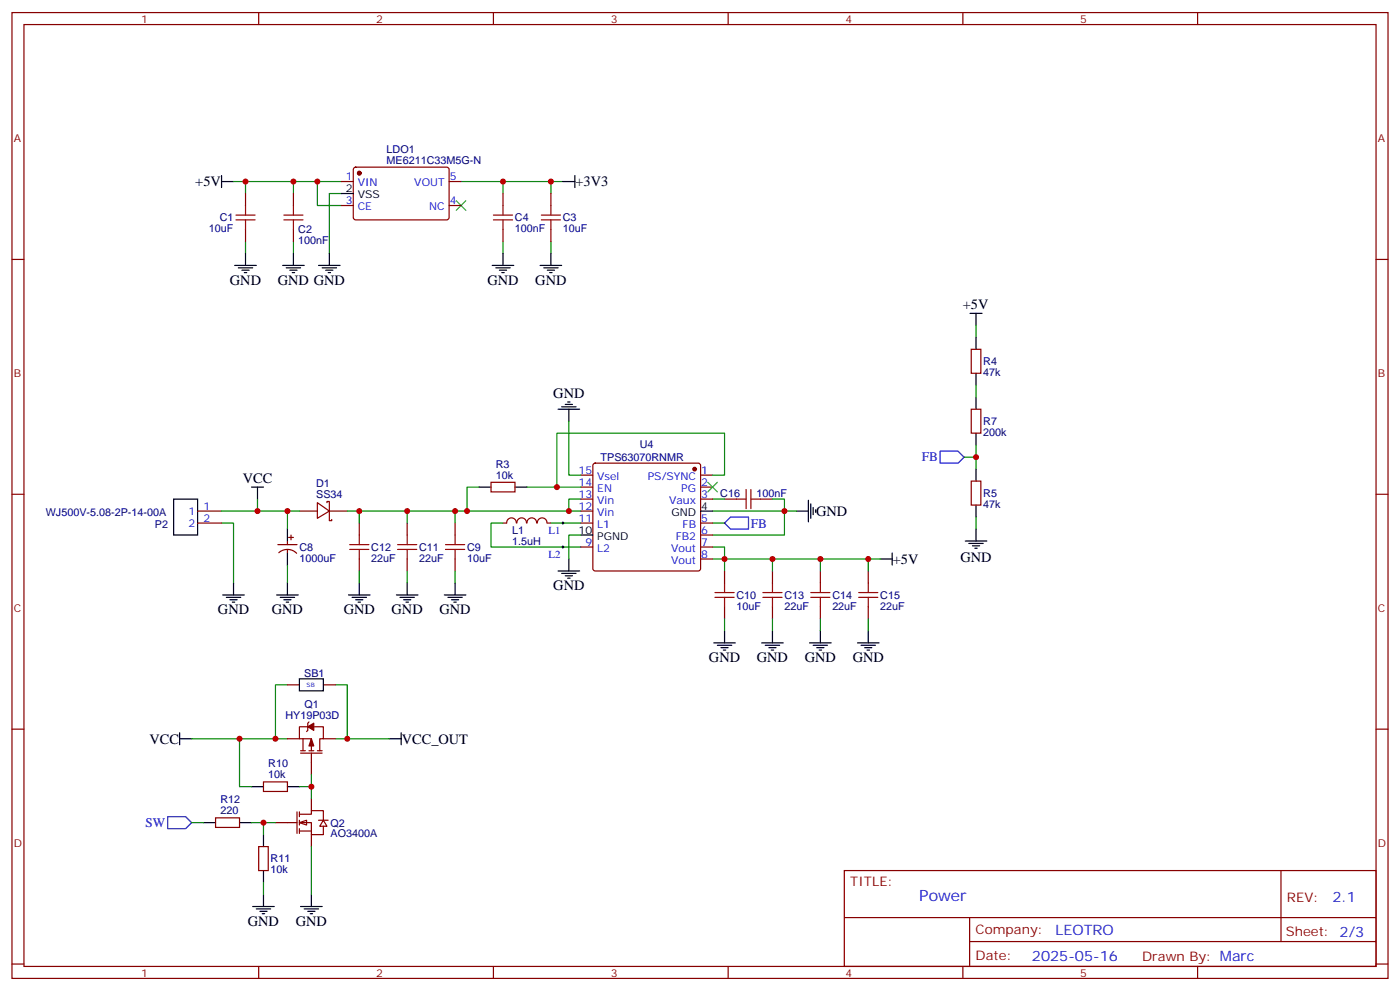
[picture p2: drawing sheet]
<svg xmlns="http://www.w3.org/2000/svg" width="412mm" height="292mm" viewBox="0 0 412 292" stroke-linecap="round" stroke-linejoin="round" font-family="sans-serif">
<g fill="none" stroke="#870000" stroke-width=".35">
<path d="M3.5 3.7h405.4v284.3h-405.4zM7.1 7.2h398.2v277.3h-398.2zM76.2 3.7v3.5M145.3 3.7v3.5M214.5 3.7v3.5M283.6 3.7v3.5M352.8 3.7v3.5M72.3 57v3.5M86.4 57v3.5M100.5 53.4h3.6M104.3 49.4l.5-.2 27.1 .1 .4 .6-.1 14.4-.6 .4h-27.1l-.4-.7v-14.1zM132.3 53.4h3.5"/>
<path d="M148.2 57v3.5M162.3 57v3.5M3.5 76.4h3.6M72.3 67.6v3.5M86.4 67.6v3.5M100.5 60.5h3.6M132.3 60.5h3.5M148.2 67.6v3.5M162.3 67.6v3.5M405.3 76.4h3.6M286.1 102.8h2.8v7.1h-2.8zM171.1 139.9h3.5"/>
<path d="M174.9 136.6l.4-.3h30.4l.5 .3 .2 .5v30.3l-.3 .5-.4 .2h-30.4l-.5-.2-.2-.5v-30.3zM206.4 139.9h3.5M286.1 120.5h2.8v7h-2.8zM3.5 145.5h3.6M58.2 154h7.1M58.2 150.5h7.1M84.7 159.3v1M85 158.2h1.4M85.7 157.5v1.4M88.2 150.5h5.3M93.5 148l3.5 2.5-3.5 2.1zM96.3 148v-.4h.7v2.9"/>
<path d="M97 150.5v2.8h.7v-.4M97 150.5h5.3M105.8 154v3.5M119.9 154v3.5M134.1 154v3.5M144.6 142h7.1v2.8h-7.1zM148.2 154h1M149.3 154a1.41 1.41 0 0 1 1.4-1.5 1.41 1.41 0 0 1 1.4 1.5M152.3 154a1.41 1.41 0 0 1 1.4-1.5 1.41 1.41 0 0 1 1.4 1.5M155.2 154a1.41 1.41 0 0 1 1.5-1.5 1.41 1.41 0 0 1 1.4 1.5M158.3 154a1.41 1.41 0 0 1 1.4-1.5 1.41 1.41 0 0 1 1.4 1.5M161.2 154h1.1"/>
<path d="M171.1 154h3.5M171.1 146.9h3.5M171.1 150.5h3.5M171.1 143.4h3.5M206.4 154h3.5M206.4 146.9h3.5M206.4 143.4h3.5M206.4 157.5h3.5M213.4 146.9h3.6M224 146.9h3.5M286.1 141.6h2.8v7.1h-2.8zM405.3 145.5h3.6"/>
<path d="M81.8 160.3h5.7M82.1 162.7a3.8 3.8 0 0 1 5.3 .2M84.7 161.7v1.1M105.8 164.6v3.5M119.9 164.6v3.5M134.1 164.6v3.5M171.1 161h3.5M206.4 161h3.5M206.4 164.6h3.5M213.4 168.1v3.5M213.4 178.7v3.5M227.5 168.1v3.5"/>
<path d="M227.5 178.7v3.5M241.7 168.1v3.5M241.7 178.7v3.5M255.8 168.1v3.5M255.8 178.7v3.5M3.5 214.7h3.6M84.7 217.5h3.5M89.3 217.5v3.5M90.7 214h-2.5v3.5h3.5v3.5M91 212.5l-.3 .4v2.1l-.4 .4M92.4 214h2.8v3.5h-1v3.5M95.2 217.5h3.6"/>
<path d="M405.3 214.7h3.6M77.6 230.2h7.1v2.8h-7.1zM88.5 221.7h6.4M88.5 221h1.5M91 221h1.4M91.7 221.7v6.4M93.5 221h1.4M248.7 256.3h156.6v28.2h-156.6zM377.3 256.3v20.9M248.7 270.1h156.5M285.6 277.2h119.6M285.6 270.1v14.2"/>
<path d="M3.5 283.8h3.6M76.2 284.5v3.5M145.3 284.5v3.5M214.5 284.5v3.5M283.6 284.5v3.5M352.8 284.5v3.5M405.3 283.8h3.6"/>
</g>
<g fill="none" stroke="#008700" stroke-width=".35">
<path d="M68.8 53.4h31.7M72.3 53.4v3.6M86.4 53.4v3.6M93.5 53.4v7.1h7M100.5 57h-3.5v17.6M135.8 53.4h30M148.2 53.4v3.6M162.3 53.4v3.6M72.3 71.1v3.5M86.4 71.1v3.5M148.2 71.1v3.5M162.3 71.1v3.5"/>
<path d="M287.5 95.8v3.5M287.5 113.4v3.5M167.6 124v15.9h3.5M209.9 139.9h3.5v-12.4h-49.4v15.9M284 134.6h3.5M287.5 131.1v7M65.3 154h3.5v17.6M65.3 150.5h22.9M75.8 146.9v3.6M84.7 150.5v5.3M102.3 150.5h68.8M105.8 150.5v3.5"/>
<path d="M119.9 150.5v3.5M134.1 150.5v3.5M141.1 143.4h-3.5v7.1M148.2 154h-3.6v7h26.5M155.2 143.4h15.9M162.3 154h8.8M171.1 157.5h-3.5v7.1M171.1 146.9h-3.5v3.6M209.9 154h3.5M209.9 150.5h24.7M209.9 146.9h3.5M227.5 146.9h3.6v10.6h-21.2"/>
<path d="M287.5 152.2v3.6M84.7 166.3v5.3M105.8 168.1v3.5M119.9 168.1v3.5M134.1 168.1v3.5M209.9 161h3.5v7.1M209.9 164.6h49.4M227.5 164.6v3.5M241.7 164.6v3.5M255.8 164.6v3.5M213.4 182.2v3.5M227.5 182.2v3.5"/>
<path d="M241.7 182.2v3.5M255.8 182.2v3.5M56.4 217.5h28.3M70.6 217.5v14.1h3.5M98.8 217.5h15.9"/>
</g>
<g fill="none" stroke="#a10000" stroke-width=".35">
<path d="M69.5 64.7h5.6M69.5 63.3h5.6M72.3 60.5v2.8M72.3 64.7v2.9M83.6 64.7h5.7M83.6 63.3h5.7M86.4 60.5v2.8M86.4 64.7v2.9M145.3 64.7h5.7M145.3 63.3h5.7M148.2 60.5v2.8M148.2 64.7v2.9"/>
<path d="M159.5 64.7h5.6M159.5 63.3h5.6M162.3 60.5v2.8M162.3 64.7v2.9M105.8 157.5v2.8M119.9 157.5v2.8M134.1 157.5v2.8M217 146.9h2.8M219.8 144.1v5.7M221.2 144.1v5.7M221.2 146.9h2.8M103 161.7h5.7"/>
<path d="M103 160.3h5.7M105.8 161.7v2.9M117.1 161.7h5.7M117.1 160.3h5.7M119.9 161.7v2.9M131.2 161.7h5.7M131.2 160.3h5.7M134.1 161.7v2.9M210.6 175.9h5.7M210.6 174.4h5.7M213.4 171.6v2.8M213.4 175.9v2.8"/>
<path d="M224.7 175.9h5.7M224.7 174.4h5.7M227.5 171.6v2.8M227.5 175.9v2.8M238.8 175.9h5.7M238.8 174.4h5.7M241.7 171.6v2.8M241.7 175.9v2.8M252.9 175.9h5.7M252.9 174.4h5.7M255.8 171.6v2.8M255.8 175.9v2.8"/>
</g>
<g fill="none" stroke="#000" stroke-width=".35">
<path d="M65.3 53.4h3.5M65.3 51.7v3.5M100.5 57h3.6M165.8 53.4h3.5M169.3 51.7v3.5M69.1 78.1h6.4M70.2 78.8h4.2M71.3 79.6h2.1M72.3 74.6v3.5M83.3 78.1h6.3M84.3 78.8h4.2M85.4 79.6h2.1"/>
<path d="M86.4 74.6v3.5M93.8 78.1h6.4M94.9 78.8h4.2M96 79.6h2.1M97 74.6v3.5M145 78.1h6.3M146 78.8h4.3M147.1 79.6h2.1M148.2 74.6v3.5M159.1 78.1h6.4M160.2 78.8h4.2M161.2 79.6h2.1"/>
<path d="M162.3 74.6v3.5M72 80.3h.7M86.1 80.3h.7M96.7 80.3h.7M147.8 80.3h.7M161.9 80.3h.7M285.8 92.3h3.5M287.5 92.3v3.5M287.5 99.3v3.5M165.5 119.8h4.2M166.5 119.1h2.1M167.2 118.4h.7"/>
<path d="M287.5 109.9v3.5M287.5 116.9v3.6M164.4 120.5h6.3M167.6 120.5v3.5M287.5 127.5v3.6M287.5 138.1v3.5M51.2 146.9h7v10.6h-7zM74.1 143.4h3.5M75.8 143.4v3.5M84.7 155.8v3.5M141.1 143.4h3.5M151.7 143.4h3.5"/>
<path d="M171.1 157.5h3.5M206.4 150.5h3.5M234.6 150.5h3.5M238.1 147.3v6.3M238.8 148.3v4.3M239.5 149.4v2.1M240.2 150.1v.7M284.3 159.3h6.4M285.4 160h4.2M287.5 148.7v3.5M287.5 155.8v3.5M65.6 175.2h6.4"/>
<path d="M66.7 175.9h4.2M67.7 176.6h2.1M68.4 177.3h.7M68.8 171.6v3.6M81.5 175.2h6.3M82.5 175.9h4.3M83.6 176.6h2.1M84.3 177.3h.7M84.7 162.8v3.5M84.7 171.6v3.6M102.7 175.2h6.3M103.7 175.9h4.2"/>
<path d="M104.8 176.6h2.1M105.5 177.3h.7M105.8 171.6v3.6M116.8 175.2h6.3M117.8 175.9h4.3M118.9 176.6h2.1M119.6 177.3h.7M119.9 171.6v3.6M130.9 175.2h6.3M131.9 175.9h4.3M133 176.6h2.1M133.7 177.3h.7"/>
<path d="M134.1 171.6v3.6M164.4 168.1h6.3M165.5 168.8h4.2M166.5 169.5h2.1M167.2 170.2h.7M167.6 164.6v3.5M259.3 164.6h3.5M262.8 162.8v3.5M286.5 160.7h2.1M287.2 161.4h.7M210.3 189.3h6.3M211.3 190h4.2"/>
<path d="M212.4 190.7h2.1M213.1 191.4h.7M213.4 185.7v3.6M224.4 189.3h6.3M225.4 190h4.3M226.5 190.7h2.1M227.2 191.4h.7M227.5 185.7v3.6M238.5 189.3h6.3M239.5 190h4.3M240.6 190.7h2.1M241.3 191.4h.7"/>
<path d="M241.7 185.7v3.6M252.6 189.3h6.3M253.6 190h4.3M254.7 190.7h2.1M255.4 191.4h.7M255.8 185.7v3.6M52.9 217.5h3.5M52.9 215.7v3.6M114.7 217.5h3.5M118.2 215.7v3.6M74.1 231.6h3.5M84.7 231.6h3.5"/>
</g>
<path d="M134.4 59.1l2.8 2.8M137.2 59.1l-2.8 2.8M208.5 142l2.8 2.8M211.3 142l-2.8 2.8" fill="none" stroke="#3c3" stroke-width=".35"/>
<g fill="#870000" stroke="#870000" stroke-width=".35">
<path d="M90.7 214l1.7-1.1v2.1z"/>
<path d="M91.7 217.5l.7 2.1h-1.4z"/>
<circle cx="105.8" cy="51" r=".53"/>
<circle cx="204.6" cy="138.1" r=".53"/>
</g>
<path d="M276.9 132.8h5.3l1.8 1.8-1.8 1.7h-5.3zM213.4 154l1.8-1.8h5.3v3.6h-5.3zM49.4 240.4h5.3l1.7 1.8-1.7 1.7h-5.3z" fill="none" stroke="#00f" stroke-width=".35"/>
<path d="M165.5 154h.7M165.8 153.6v.7M165.5 161h.7M165.8 160.7v.7" fill="none" stroke="#000" stroke-width=".29"/>
<g fill="#fff" stroke="#870000" stroke-width=".35">
<path d="M88.2 242.2l2.1-.7v1.4z"/>
<path d="M95.2 241.5l1.1 1.7h-2.1z"/>
</g>
<g fill="none" stroke="#870000" stroke-width=".35">
<path d="M84.7 201.6h3.5M95.2 201.6h3.6M87.5 239v6.4M88.2 239.7h3.5v-1h3.5v2.8M88.2 239v1.4M91.7 235.1v3.6M63.5 240.8h7.1v2.8h-7.1zM76.2 249.2h2.8v7.1h-2.8zM81.1 242.2h6.4M88.2 242.2h3.5v3.5h3.5v-2.5M88.2 244.7h3.5M88.2 241.5v1.4"/>
<path d="M88.2 243.9v1.5M91.7 245.7v3.5M93.8 241.5h2.9"/>
</g>
<g fill="none" stroke="#000" stroke-width=".35">
<path d="M88.2 199.8h7v3.6h-7zM60 242.2h3.5M70.6 242.2h3.5M77.6 245.7v3.5M77.6 256.3v3.5M74.4 266.9h6.4M75.5 267.6h4.2M76.6 268.3h2.1M77.3 269h.7M77.6 263.3v3.6M88.5 266.9h6.4M89.6 267.6h4.2"/>
<path d="M90.7 268.3h2.1M91.4 269h.7M91.7 263.3v3.6"/>
</g>
<path d="M84.7 201.6h-3.6v15.9M98.8 201.6h3.5v15.9M88.2 231.6h3.5M91.7 228.1v7M56.4 242.2h3.6M74.1 242.2h7M77.6 242.2v3.5M77.6 259.8v3.5M91.7 249.2v14.1" fill="none" stroke="#008700" stroke-width=".35"/>
<g fill="#c00">
<circle cx="86.4" cy="53.4" r=".88"/>
<circle cx="148.2" cy="53.4" r=".88"/>
<circle cx="93.5" cy="53.4" r=".88"/>
<circle cx="162.3" cy="53.4" r=".88"/>
<circle cx="72.3" cy="53.4" r=".88"/>
<circle cx="213.4" cy="164.6" r=".88"/>
<circle cx="227.5" cy="164.6" r=".88"/>
<circle cx="241.7" cy="164.6" r=".88"/>
<circle cx="255.8" cy="164.6" r=".88"/>
<circle cx="105.8" cy="150.5" r=".88"/>
<circle cx="119.9" cy="150.5" r=".88"/>
<circle cx="134.1" cy="150.5" r=".88"/>
<circle cx="167.6" cy="150.5" r=".88"/>
<circle cx="137.6" cy="150.5" r=".88"/>
<circle cx="287.5" cy="134.6" r=".88"/>
<circle cx="231.1" cy="150.5" r=".88"/>
<circle cx="84.7" cy="150.5" r=".88"/>
<circle cx="75.8" cy="150.5" r=".88"/>
<circle cx="164" cy="143.4" r=".88"/>
<circle cx="70.6" cy="217.5" r=".88"/>
<circle cx="91.7" cy="231.6" r=".88"/>
<circle cx="77.6" cy="242.2" r=".88"/>
<circle cx="102.3" cy="217.5" r=".88"/>
<circle cx="81.1" cy="217.5" r=".88"/>
</g>
<text font-size="4.6" fill="#00f" x="270.8" y="265.3">Power</text>
<g font-size="4.2">
<text x="57.5" y="54.9">+5V</text>
<text x="169.5" y="54.9">+3V3</text>
<text x="67.7" y="83.8">GND</text>
<text x="81.8" y="83.8">GND GND</text>
<text x="143.6" y="83.8">GND</text>
<text x="157.7" y="83.8">GND</text>
<text x="283.6" y="91.1">+5V</text>
<text x="163" y="117.3">GND</text>
<text x="71.5" y="142.3">VCC</text>
<text x="240.4" y="151.9">GND</text>
<text x="263" y="166">+5V</text>
<text x="282.9" y="165.4">GND</text>
<text x="163" y="173.7">GND</text>
<text x="64.2" y="180.8">GND</text>
<text x="80.1" y="180.8">GND</text>
<text x="101.2" y="180.8">GND</text>
<text x="115.4" y="180.8">GND</text>
<text x="129.5" y="180.8">GND</text>
<text x="208.8" y="194.9">GND</text>
<text x="223" y="194.9">GND</text>
<text x="237.1" y="194.9">GND</text>
<text x="251.2" y="194.9">GND</text>
<text x="44" y="218.9">VCC</text>
<text x="118.4" y="218.9">VCC_OUT</text>
<text x="73" y="272.5">GND</text>
<text x="87.1" y="272.5">GND</text>
</g>
<g font-size="4.2" fill="#00f">
<text x="392.5" y="265.6">2.1</text>
<text x="310.9" y="275.1">LEOTRO</text>
<text x="304" y="282.9">2025-05-16</text>
</g>
<g font-size="3.9" fill="#00f">
<text x="271.5" y="135.8">FB</text>
<text x="221.2" y="155.3">FB</text>
<text x="42.9" y="243.4">SW</text>
</g>
<g font-size="3.9" fill="#800">
<text x="250.5" y="260.9">TITLE:</text>
<text x="379.1" y="265.6">REV:</text>
<text x="287.4" y="275.1">Company:</text>
<text x="378.7" y="275.7">Sheet: 2/3</text>
<text x="287.4" y="282.8">Date:</text>
<text x="336.4" y="282.8">Drawn By: Marc</text>
</g>
<g font-size="3.2" fill="#800">
<text x="41.6" y="6.7">1</text>
<text x="110.8" y="6.7">2</text>
<text x="179.9" y="6.7">3</text>
<text x="249.1" y="6.7">4</text>
<text x="318.2" y="6.7">5</text>
<text x="4.1" y="41.8">A</text>
<text x="405.9" y="41.8">A</text>
<text x="4.1" y="110.9">B</text>
<text x="405.9" y="110.9">B</text>
<text x="4.1" y="180.1">C</text>
<text x="405.9" y="180.1">C</text>
<text x="4.1" y="249.2">D</text>
<text x="405.9" y="249.2">D</text>
<text x="41.6" y="287.5">1</text>
<text x="110.8" y="287.5">2</text>
<text x="179.9" y="287.5">3</text>
<text x="249.1" y="287.5">4</text>
<text x="318.2" y="287.5">5</text>
</g>
<g font-size="3.2" fill="#000080">
<text x="113.9" y="45">LDO1</text>
<text x="113.9" y="48.2">ME6211C33M5G-N</text>
<text x="64.7" y="65.2">C1</text>
<text x="151.7" y="65.2">C4</text>
<text x="165.8" y="65.2">C3</text>
<text x="61.6" y="68.3">10uF</text>
<text x="87.9" y="71.8">100nF</text>
<text x="87.9" y="68.7">C2</text>
<text x="151.7" y="68.3">100nF</text>
<text x="165.8" y="68.3">10uF</text>
<text x="289.6" y="107.5">R4</text>
<text x="289.6" y="110.7">47k</text>
<text x="289.6" y="125.1">R7</text>
<text x="188.5" y="132">U4</text>
<text x="289.6" y="128.3">200k</text>
<text x="146.1" y="137.7">R3</text>
<text x="176.9" y="135.7">TPS63070RNMR</text>
<text x="93.1" y="143.4">D1</text>
<text x="146.1" y="140.9">10k</text>
<text x="93.1" y="146.6">SS34</text>
<text x="212.2" y="146.3">C16</text>
<text x="222.9" y="146.3">100nF</text>
<text x="289.6" y="149.5">47k</text>
<text x="289.6" y="146.3">R5</text>
<text x="13.5" y="151.8">WJ500V-5.08-2P-14-00A</text>
<text x="45.6" y="155.3">P2</text>
<text x="150.8" y="160.4">1.5uH</text>
<text x="150.8" y="157.3">L1</text>
<text x="88.2" y="165.4">1000uF</text>
<text x="88.2" y="162.2">C8</text>
<text x="109.4" y="165.4">22uF</text>
<text x="109.4" y="162.2">C12</text>
<text x="123.5" y="165.4">22uF</text>
<text x="123.5" y="162.2">C11</text>
<text x="137.6" y="165.3">10uF</text>
<text x="137.6" y="162.2">C9</text>
<text x="217" y="179.5">10uF</text>
<text x="217" y="176.3">C10</text>
<text x="231.1" y="179.5">22uF</text>
<text x="231.1" y="176.3">C13</text>
<text x="245.2" y="179.5">22uF</text>
<text x="245.2" y="176.3">C14</text>
<text x="259.3" y="179.5">22uF</text>
<text x="259.3" y="176.3">C15</text>
<text x="89.6" y="199.2">SB1</text>
<text x="89.7" y="208.3">Q1</text>
<text x="84.1" y="211.6">HY19P03D</text>
<text x="79" y="225.9">R10</text>
<text x="79" y="229.1">10k</text>
<text x="64.9" y="239.7">220</text>
<text x="64.9" y="236.5">R12</text>
<text x="97.4" y="243.4">Q2</text>
<text x="97.4" y="246.5">AO3400A</text>
<text x="79.7" y="257.1">10k</text>
<text x="79.7" y="253.9">R11</text>
</g>
<g font-size="3.2" fill="#00f">
<text x="101.9" y="53.1">1</text>
<text x="132.5" y="53.1">5</text>
<text x="105.4" y="54.9">VIN</text>
<text x="122" y="54.9">VOUT</text>
<text x="101.9" y="60.1">3</text>
<text x="105.4" y="61.9">CE</text>
<text x="126.4" y="61.9">NC</text>
<text x="132.5" y="60.1">4</text>
<text x="170.4" y="143.1">14</text>
<text x="170.4" y="139.5">15</text>
<text x="175.9" y="141.3">Vsel</text>
<text x="190.8" y="141.3">PS/SYNC</text>
<text x="206.6" y="139.5">1</text>
<text x="206.6" y="143.1">2</text>
<text x="170.4" y="146.6">13</text>
<text x="175.9" y="148.3">Vin</text>
<text x="175.9" y="144.8">EN</text>
<text x="197.1" y="148.3">Vaux</text>
<text x="200.7" y="144.8">PG</text>
<text x="206.6" y="146.6">3</text>
<text x="55.5" y="151.5">1</text>
<text x="55.5" y="155">2</text>
<text x="60" y="150.1">1</text>
<text x="60" y="153.6">2</text>
<text x="170.4" y="153.6">11</text>
<text x="170.4" y="150.1">12</text>
<text x="175.9" y="155.4">L1</text>
<text x="175.9" y="151.9">Vin</text>
<text x="201.1" y="155.4">FB</text>
<text x="206.6" y="153.6">5</text>
<text x="161.6" y="157.1">L1</text>
<text x="172.4" y="160.7">9</text>
<text x="199.1" y="158.9">FB2</text>
<text x="206.6" y="157.2">6</text>
<text x="206.6" y="160.7">7</text>
<text x="161.6" y="164.1">L2</text>
<text x="175.9" y="162.5">L2</text>
<text x="197.7" y="162.5">Vout</text>
<text x="197.7" y="166">Vout</text>
<text x="206.6" y="164.2">8</text>
</g>
<g font-size="3.2">
<text x="101.9" y="56.6">2</text>
<text x="105.4" y="58.4">VSS</text>
<text x="197.8" y="151.9">GND</text>
<text x="206.6" y="150.1">4</text>
<text x="170.4" y="157.2">10</text>
<text x="175.9" y="158.9">PGND</text>
</g>
<text font-size="1.8" fill="#00f" x="90.3" y="202.3">SB</text>
</svg>
